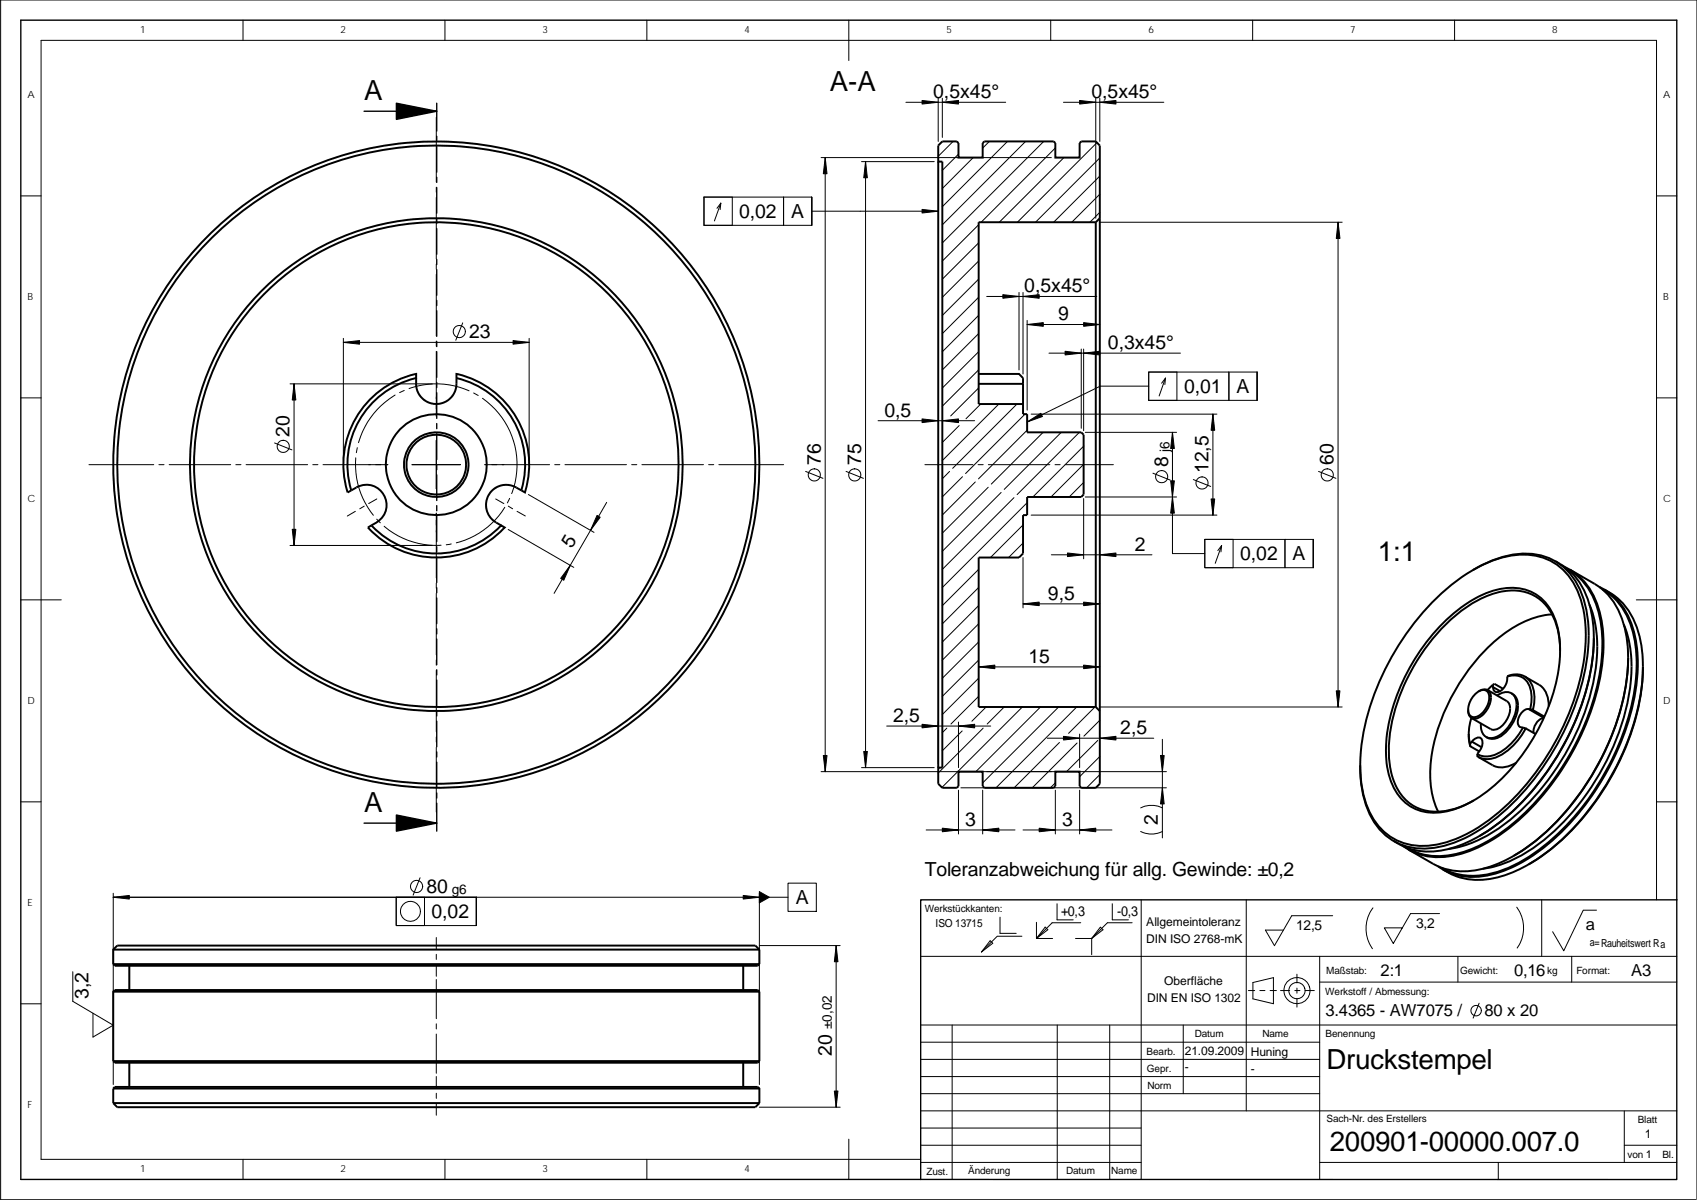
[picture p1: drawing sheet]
<svg xmlns="http://www.w3.org/2000/svg" width="420mm" height="297mm" viewBox="0 0 420 297" stroke-linecap="round" stroke-linejoin="round" font-family="sans-serif">
<g fill="none" stroke="#000" stroke-width=".25">
<path d="M60.2 5v5M110.2 5v5M160.2 5v5M210.2 5v10M260.1 5v5M310.1 5v5M360.1 5v5M108 29v16.1M203.3 39h57M204.3 39v152M224.3 25.3h24.7M232.3 24.3v10.7"/>
<path d="M233.3 24.3v9.7M236 35l-3.7 3.7M237.3 38.2l-4 4M241 39l-7.7 7.7M245 35l-1.7 1.7M249.4 35l-16.1 16.2M253.9 35l-20.6 20.6M258.4 35l-25.1 25.1M261.3 36.6l-18.4 18.4M263.4 39l-16 16M271.3 24.3v29.7M271.6 35.3l-19.7 19.7"/>
<path d="M272.3 39.1l-15.9 15.9M272.3 24.3v10.7M288.2 25.3h-24.9M5.2 48.5h5M108 46.3v1.3M108 48.9v15.2M174.3 48.8v7h7v-7M174.3 48.8h26.7v7h-26.7zM178.5 50.3l-1 1.3M178.5 50.3l-.2 1.6M178.5 50.3l-1.6 4.4M194 48.8v7"/>
<path d="M213.3 40h18M214.3 40v150M232.3 52.3h-31.3M242.3 55.6l-9 9M272.3 48.1l-6.9 6.9M272.3 43.6l-11.4 11.4M272.3 52.6l-2.5 2.4M272.3 55h60M331.3 55v120M410.1 48.5h5.1M108 65.4v1.3M108 67.9v15.3"/>
<path d="M114.6 79.9l-1.8 4.3M242.3 60.1l-9 9M242.3 64.6l-9 9M242.3 69.1l-9 9M242.3 73.6l-9 9M242.3 78.1l-9 9M244.3 73.4h27.3M252.3 72.4v19.2M253.3 72.4v20.2M254.3 79.3v22.2M5.2 98.5h5M71.8 95h35.2"/>
<path d="M72.8 95v40M85 83.8v30.2M85 84.8h46M97.8 97.8a20.2 20.2 0 0 0-9 11.8M100.1 96.6l-1.2 .6M101.3 96.2a20 20 0 0 1 14.8 .5M108 84.4v1.3M108 87v16M117.3 97.3l1.1 .6M119.5 98.6a20 20 0 0 1 7.2 23.6M131 83.8v30.2M242.3 96l-6.9 7"/>
<path d="M242.3 82.6l-9 9M242.3 87.1l-9 9M242.3 91.5l-9 9M254.3 80.3h18M267.7 86.4v19.6M268.3 86.4v20.2M284.4 95.6h-12l-18.1 8.9M284.4 99.1v-7h7v7M284.4 92.1h26.8v7h-26.8zM288.6 93.6l-1.6 4.4M288.6 93.6l-1 1.3M288.6 93.6l-.2 1.6"/>
<path d="M292.3 87.4h-32.6M304.3 92.1v7M410.1 98.5h5.1M22 115h16.1M39.3 115h1.3M41.9 115h15.2M58.4 115h1.3M60.9 115h15.3M68 109.6l4.3 1.8M77.4 115h1.3M80 115h16M88.1 113.3a19.9 19.9 0 0 0 4.3 14.3"/>
<path d="M88.5 110.8l-.3 1.3M102 115h12M108 109v12M120 115h16.1M137.3 115h1.3M139.9 115h15.2M156.4 115h1.3M158.9 115h15.3M175.4 115h1.3M178 115h16M199.5 116.7l4.3 1.7M209.5 116.7l4.3 1.7"/>
<path d="M217.4 104.1h23.9M229 115h11.9M235.1 116.7l-1.8 1.8M237.5 105.3l-4.2 4.2M238.3 118l-5 5M241.5 119.3l-8.2 8.2M242.2 115h1.2M242.8 100l-3.6 3.7M244.7 115h15.2M247.3 100l-14 14M251.8 100l-15.9 15.9M253.8 102.5l-14.7 14.7"/>
<path d="M254.3 106.5l-12 12M255.3 102.5h46M258.3 107l-12.9 12.8M261.2 115h1.3M262.8 107l-14.2 14.1M263.7 115h12M267.2 107l-15.4 15.4M268.3 110.4l-12.6 12.6M268.3 119.4l-3.6 3.6M268.3 114.9l-8.1 8.1M268.7 107h22.6M285.5 117.1l4.3 1.8"/>
<path d="M290.3 107v30h8M295.5 118.7l4.3 1.7M300.3 102.5v25M326.5 116.7l4.3 1.7M71.8 135h35.2M88 126.6l-2 1.1M90.2 125.3l-1.1 .6M93.3 128.5l.9 .9M93.3 123.5l-2 1.2M95.1 130.3a19.6 19.6 0 0 0 14.1 4.7M108 127v16.1M111.7 134.6l-1.2 .3"/>
<path d="M122.7 123.5l2 1.2M125 125.6a19.8 19.8 0 0 1-12 8.8M125.8 131.1l16.3 9.3M125.8 125.3l1.1 .6M126.2 123.4l-.6 1.1M128 126.6l2.1 1.1M130.8 122.4l16.3 9.4M150.2 124.4l-13 22.5M244.7 120.6l-11.4 11.4M247.9 121.9l-14.6 14.6M251 123.2l-17.7 17.7M253.3 134.4l-3.6 3.6"/>
<path d="M253.3 138v12.5M253.3 129.9l-8.1 8.1M254.2 124.5l-20.9 20.9M255.3 127.5h46M260.3 137.3h24.9M268.3 123.4v14.9M268.7 123h22.6M298.3 133.5h26.9v7h-26.9zM298.3 133.5v7h7v-7M302.5 135l-1.6 4.4M302.5 135l-1 1.3M302.5 135l-.2 1.6"/>
<path d="M318.1 133.5v7M5.2 148.5h10M108 144.3v1.3M108 146.9v15.2M242.3 140.9l-9 9M242.3 145.4l-9 9M242.3 149.9l-9 9M242.3 154.4l-9 9M242.3 158.9l-9 9M253.3 149.5h19M405.1 148.5h10.1M108 163.4v1.3"/>
<path d="M108 165.9v15.3M232.3 178.7v10.3M237.3 178.7v11.3M242.3 172.4l-6.9 6.8M242.3 163.4l-9 9M242.3 167.9l-9 9M242.3 165.1h30M244.1 175l-3.5 3.5M245.3 179.7h-25.8M248.6 175l-4.2 4.2M253.1 175l-19.9 19.9M257.6 175l-16 16"/>
<path d="M262.1 175l-18.8 18.8M266.6 175l-7.2 7.2M271.1 175l-6.5 6.5M272.3 178.3l-3.9 3.9M272.3 175h60M5.2 198.5h5M108 185v16M108 182.4v1.3M203.3 191h85.5M213.3 190h18M234.4 180.2l-1.1 1.2M237.3 195.6v10.8"/>
<path d="M237.9 195h50.9M238.2 180.9l-4.9 4.9M243.3 195.6v10.8M243.4 180.2l-11.1 11.1M259.3 182.3l-12.7 12.7M259.3 182.7h26.4M261.3 193.8l-1.2 1.2M261.3 195.6v10.8M262.3 183.8l-11.2 11.2M266.7 183.9l-11.1 11.1M267.3 181.7v8.3M267.3 195.6v10.8"/>
<path d="M271.8 183.3l-7.7 7.7M272.3 191.7l-3.3 3.3M272.3 187.3l-5 5M282.4 200a6 6 0 0 1 5.4 0M287.8 183v24.4M410.1 198.5h5.1M104 217.3l-1.7 4.3M195.1 218.6h7v7h-7zM251.3 205.4h-22M253.3 205.4h22M282.4 205.8a6 6 0 0 0 5.4 0M28 222.1h167.1"/>
<path d="M28 221.1v47.4M108 232.1v2.8M108 236.2v1.3M108 238.8v2.9M118 222.1v7h-19.9v-7v7h7v-7M188 221.1v47.4M188 234.1h20M207 234.1v40M228 236.7h187.2M245.2 232.8l.6 .7-2.8 2.1zM247.6 227v4h4M253 231.8h-6.1l-3.9 3.8"/>
<path d="M256.6 228.3v4M256.6 232.3h4M258.8 229.5l.6 .6-2.8 2.2zM261.7 223.7v4h4M267.6 228.4h-7.1l-3.9 3.9M270.3 232.3v4M272.4 229.5l.7 .6-2.8 2.2zM275.4 223.7v4h4M280.3 228.4h-6.1l-3.9 3.9h-4M282.5 222.7v69.3M308.6 222.7v52.3M326.7 236.7v55.3"/>
<path d="M330 226.7h-10.2l-4.3 7.4-2.2-3.9h4.5M339.9 224.7a8.6 8.6 0 0 0-.1 10.1M356.4 226.1h-7.2l-4.2 7.5-2.3-3.9h4.5M361 236.7v6.4M375.5 224.6a8.6 8.6 0 0 1 .1 10.1M381.7 222.7v14M389.1 236.7v6.4M395.3 225.3h-3.3l-4.8 10.1-2.8-4.8M410.1 222.7v-212.7h-399.9v277h217.8M5.2 248.5h5M18 240.5v7.4l10 5.9-5 2.9v-5.9M108 242.5v9.7"/>
<path d="M108 253.4v1.3M108 256v9.7M228 253.7h187.2M228 258h98.7M235.7 253.7v38.3M261.8 253.7v38.3M274.8 253.7v38.3M293 253.7v17M309.1 245.2h1.6M310.2 243.2l5.1-1.2v6.5l-5.1-1.3zM311.9 245.2h1.3M314.5 245.2h1.5"/>
<path d="M317 245.2h2.3M320.6 245.2h1.2M321.1 241.2v2.1M321.1 244.6v1.3M321.1 247.1v2.2M323.1 245.2h2.3M326.7 243.1h88.5M366.2 248.3l-1.5 3.7M108 266.5v2.8M108 270.6v1.3M108 273.2v2.9M188 274.1h20"/>
<path d="M228 275h187.2M228 279.2h54.5M228 262.2h98.7M228 266.5h98.7M228 270.7h98.7M402.2 275v12.7M60.2 287v5M110.2 287v5M160.2 287v5M210.2 282v10M228 287.7h54.5M228 283.5h54.5"/>
<path d="M326.7 287.7h88.5M371 287.7v4.3M402.2 283.5h13M420.1 296.9v-296.9h-419.9v297h419.7"/>
<circle cx="113.7" cy="82.1" r="1.5"/>
<circle cx="70.1" cy="110.5" r="1.5"/>
<circle cx="201.6" cy="117.6" r="1.5"/>
<circle cx="211.6" cy="117.6" r="1.5"/>
<circle cx="287.6" cy="118" r="1.51"/>
<circle cx="297.6" cy="119.6" r="1.51"/>
<circle cx="328.6" cy="117.6" r="1.5"/>
<circle cx="103.2" cy="219.4" r="1.51"/>
<circle cx="101.6" cy="225.6" r="2.47"/>
<circle cx="321.1" cy="245.2" r="3.2"/>
<circle cx="321.1" cy="245.2" r="2.01"/>
<circle cx="365.5" cy="250.2" r="1.29"/>
</g>
<g fill="none" stroke="#000" stroke-width=".34">
<path d="M90.1 27.5h18M108.1 25.5v6.9M108.1 33.7v1.3M108.1 36.3v6.3M108.1 43.9v1.2M108.1 46.4v6.4M108.1 54v1.3M108.1 56.6v6.3M108.1 64.2v1.3M108.1 66.7v6.4M108.1 74.4v1.2M108.1 76.9v6.3"/>
<path d="M108.1 84.5v1.3M108.1 87.1v6.3M108.1 94.7v1.2M108.1 97.2v6.4M108.1 104.8v1.3M108.1 107.4v6.3M108.1 115v1.3M108.1 117.5v6.4M108.1 125.2v1.2M108.1 127.7v6.3M108.1 135.3v1.3M108.1 137.9v6.3"/>
<path d="M108.1 145.5v1.2M108.1 148v6.4M108.1 155.6v1.3M108.1 158.2v6.3M108.1 165.8v1.3M108.1 168.3v6.4M108.1 176v1.2M108.1 178.5v6.3M108.1 198.8v6.9M108.1 186.1v1.3M108.1 188.7v6.3M108.1 196.3v1.2"/>
<path d="M90.1 203.8h18M415.2 222.7v-217.7h-410v287h222.8M415.2 222.7h-187.2v69.3M415.2 222.7v69.3h-187.2"/>
</g>
<g fill="none" stroke="#000" stroke-width=".49">
<path d="M232.3 40v150M271.3 55v120M271.3 55h-29v45h11M272.3 54l-1 1M272.3 54v-18l-1-1h-3.6l-.4 .4v3.6h-6v-3.6l-.4-.4h-17.2l-.4 .4v3.6h-6v-3.6l-.4-.4h-3.6l-1 1v4h1v150h-1v4l1 1h3.6l.4-.4v-3.6h6v3.6l.4 .4h17.2l.4-.4v-3.6h6v3.6l.4 .4h3.6l1-1v-18M272.3 54v122M91.4 99.1a22.9 22.9 0 0 1 11.6-6.5v1a22 22 0 0 0-16 27.8l-.9 .5a23 23 0 0 1 5.3-22.8zM113 93.6v-1a23 23 0 0 1 17 29.3l-.9-.5M113 93.6v2.2l-.4 1.1-.6 1.2-1 .9a4.9 4.9 0 0 1-4 .9l-1.8-.7-1.3-1.3a4.6 4.6 0 0 1-.9-2.9v-1.4M113 93.6a22 22 0 0 1 16.1 27.8M242.3 95h11M242.3 92.6h10l1 1v1.4"/>
<path d="M253.3 95v5M253.3 100v2.5h1v4.5h13.4l.6 .6v14.8l-.6 .6h-13.4v4.5h-1v9.5l-1 1h-10v37h29M88.2 120.7a5 5 0 0 1 6.8 1.8 5 5 0 0 1-1.8 6.8l-1.2 .7M88.2 120.7l-1.2 .7M92 130a22 22 0 0 0 32.1 0l.9 .6a23 23 0 0 1-33.9 0M92 130l-.9 .6M122.8 129.3l1.3 .7M129.1 121.4l-1.3-.7a4.9 4.9 0 0 0-3.8-.5l-1.8 .9a5 5 0 0 0-1.8 4.8l.1 .5a4.8 4.8 0 0 0 2.3 2.9M385.1 138.9a16.7 16.7 0 0 1 8.8 12.1l.6 3.9 .1 3M354.6 149.1a38.5 38.5 0 0 1 18.8-11.4 14.6 14.6 0 0 1 17.9 10.5 37.4 37.4 0 0 1-.3 20.9 64.3 64.3 0 0 1-22.6 34.1 27.4 27.4 0 0 1-17.5 6.1 14.4 14.4 0 0 1-12.7-10.6 39.5 39.5 0 0 1 1-23.7 66.5 66.5 0 0 1 15.4-25.9zM356.9 154.6a29.1 29.1 0 0 1 14.9-8.9 11.3 11.3 0 0 1 13.7 8.9 33.3 33.3 0 0 1-2.1 20.3 48 48 0 0 1-18 22.9 18.6 18.6 0 0 1-12.3 3.2 11.2 11.2 0 0 1-9.1-8.6 31.6 31.6 0 0 1 1.4-19.1 51.3 51.3 0 0 1 11.5-18.7zM364.7 141.1a24.2 24.2 0 0 1 15.9-3.8 15 15 0 0 1 11.6 11.6 40.4 40.4 0 0 1-1.3 22.8 64.1 64.1 0 0 1-23.9 33.3 26.6 26.6 0 0 1-16.1 5 14.3 14.3 0 0 1-12.2-9.5 28.7 28.7 0 0 1-1.9-11"/>
<path d="M384.3 152.1a25.5 25.5 0 0 0-15.7 8 49.1 49.1 0 0 0-14.4 28.7 21.9 21.9 0 0 0 1.9 12.1M387.5 140.4a16 16 0 0 1 8.6 11.2 43.2 43.2 0 0 1-2.1 24.3 64.1 64.1 0 0 1-22.8 30.9 26.3 26.3 0 0 1-17.1 5.3 14 14 0 0 1-6.5-2.5M388.2 141a17.3 17.3 0 0 1 8.1 12.9 47.6 47.6 0 0 1-3.8 24.9 62.5 62.5 0 0 1-22.4 28.4 24.1 24.1 0 0 1-17.3 4.4 14.3 14.3 0 0 1-4.3-1.7M388.7 141l6.1 3.5a17.5 17.5 0 0 1 7.8 12.7l.4 2.6 .1 3.1M393.5 149.7a30.3 30.3 0 0 1 1.3 17.4 61.4 61.4 0 0 1-23.7 37.9 28.6 28.6 0 0 1-12.5 5.1M394.6 157.9a60.3 60.3 0 0 1-13 35.1 52.3 52.3 0 0 1-15.3 13.9M394.6 157.9a61.3 61.3 0 0 1-13.6 35.8 47.7 47.7 0 0 1-19.4 15.5 17.4 17.4 0 0 1-16.5-1M396 145.3a16 16 0 0 1 8.6 11.2 43.2 43.2 0 0 1-2.1 24.2 64.1 64.1 0 0 1-22.8 31 27.2 27.2 0 0 1-15.8 5.4 14.1 14.1 0 0 1-7.8-2.7M396.7 145.9a17.2 17.2 0 0 1 8.1 12.9 47.5 47.5 0 0 1-3.8 24.9 62 62 0 0 1-23 28.7 24.3 24.3 0 0 1-15.3 4.3 13 13 0 0 1-5.8-1.9M397.2 145.9a16.7 16.7 0 0 1 8.8 12.1l.6 3.9 .2 3.1M402 154.6a31.6 31.6 0 0 1 1 19.1 61.6 61.6 0 0 1-23.4 36.2 28.9 28.9 0 0 1-12.5 5.2M271.3 175l1 1"/>
<path d="M364.3 177.7a11.8 11.8 0 0 0-.3 6.4M365.1 171.9a2.14 2.14 0 0 1 3.3-.6 4.9 4.9 0 0 1-2.9 6.1 1.61 1.61 0 0 1-1.6-.4 1.61 1.61 0 0 1-.4-1.6l.5-1.7zM366.1 171.1a1.78 1.78 0 0 1 2.1-.3 1.78 1.78 0 0 1 1 1.8 5.8 5.8 0 0 1-3.8 5.3 1.78 1.78 0 0 1-1.9-2.2M368.3 170.8l4.8 2.7a3 3 0 0 1 .4 3.9 5.3 5.3 0 0 1-3.4 3.2l-1-.1-4.8-2.8M369.6 169.5l.4-.2 2.1 1.2M369.6 170.1l1.8 1M369.6 169.5l-1.3 1.3M370.7 172.2a2.93 2.93 0 0 1 4.2 .1 6.8 6.8 0 0 1-.8 6.6 6.8 6.8 0 0 1-5.2 3.8 2.93 2.93 0 0 1-2.2-3.6M373.2 167.4a3.6 3.6 0 0 1-2.5 3.9 1.35 1.35 0 0 1-1.1-1.8M373.2 167.4a4.4 4.4 0 0 1 6.5 3.4 10.7 10.7 0 0 1-.2 5l-.6-.3M373.2 167.4a4.3 4.3 0 0 1 5.9 4.1l.1 2-.3 2M374.2 171.6a3.4 3.4 0 0 1 1.6 3.8 10 10 0 0 1-4.8 7.2 3 3 0 0 1-3-.2"/>
<path d="M377.5 167.5l3.6 2a6 6 0 0 1 2.3 5.4M378.4 175.5l3.9 2.2M378.9 175.5a3 3 0 0 0-3 4l.4 .5 .8 .1M379.5 175.8l2.9 1.6M382.2 177.7a3.4 3.4 0 0 0-2.5 3.7M386.3 161.1a16.2 16.2 0 0 0-5-12.7 12.4 12.4 0 0 0-12.5-1.1 38 38 0 0 0-16.9 14.6 44.6 44.6 0 0 0-8 24.2 15.8 15.8 0 0 0 5.1 12.7 12.7 12.7 0 0 0 12.5 1l3.4-1.7M403.1 162.9a60.4 60.4 0 0 1-13 35 52.5 52.5 0 0 1-15.3 13.9M403.1 162.9a61.1 61.1 0 0 1-12.3 34 49.4 49.4 0 0 1-20.7 17.2 17.6 17.6 0 0 1-15.3-.3l-6.1-3.5M406.8 165a59.6 59.6 0 0 1-12.9 35 51.9 51.9 0 0 1-15.4 14M406.8 165a59.9 59.9 0 0 1-11.2 32.4 50.2 50.2 0 0 1-21.9 18.8 17.5 17.5 0 0 1-16.5-1M363.6 181.7l.4 3M364 184.1v.6l2.3 1.3"/>
<path d="M364 184.1a2.78 2.78 0 0 1 2.5-1.5 2.41 2.41 0 0 1-.3 3.5l-.5 .5M364.4 183.6l2.4 1.4M366 187.4l3.6 2a5.9 5.9 0 0 0 5.8-.6M377.1 180.1a14.3 14.3 0 0 1-7.8 7 4.5 4.5 0 0 1-3.6-.5M377.1 180.1l.7 .2a15 15 0 0 1-8.3 7.4 4.7 4.7 0 0 1-3.7-.5l-.1-.6M377.8 180.3l2.4 1.4M28 238.7l.4 .4h159.2l.4-.4M28 235.1h160M28 238.7h160M32 239.1v6M184 239.1v6M188 235.1l-1-1h-158l-1 1v3.6"/>
<path d="M188 235.1v3.6M28 245.5h160M188 245.5l-.4-.4h-159.2l-.4 .4v17.2M188 245.5v17.2M28 262.7l.4 .4h159.2l.4-.4M28 273.1h160M28 269.5v3.6M28 269.5h160M28 262.7h160M28 273.1l1 1h158l1-1M28 269.5l.4-.5h159.2l.4 .5v3.6M32 263.1v5.9"/>
<path d="M184 263.1v5.9"/>
<circle cx="108" cy="115" r="12.5"/>
<circle cx="108" cy="115" r="7.4"/>
<circle cx="108" cy="115" r="60"/>
<circle cx="108" cy="115" r="80"/>
<circle cx="108" cy="115" r="79"/>
<circle cx="108" cy="115" r="8"/>
<circle cx="108" cy="115" r="61"/>
</g>
<g fill="#000" stroke="#000" stroke-width=".25">
<path d="M204.3 39l.5 4h-1z" fill-rule="evenodd"/>
<path d="M228.3 24.9l4 .4-4 .5z" fill-rule="evenodd"/>
<path d="M233.3 25.3l4-.4v.9z" fill-rule="evenodd"/>
<path d="M267.3 24.9l4 .4-4 .5z" fill-rule="evenodd"/>
<path d="M272.3 25.3l4-.4v.9z" fill-rule="evenodd"/>
<path d="M214.3 40l.4 4h-.8z" fill-rule="evenodd"/>
<path d="M228.3 51.8l4 .5-4 .4z" fill-rule="evenodd"/>
<path d="M331.3 55l.5 4h-1z" fill-rule="evenodd"/>
<path d="M248.3 72.9l4 .5-4 .4z" fill-rule="evenodd"/>
<path d="M253.3 73.4l4-.5v.9z" fill-rule="evenodd"/>
<path d="M72.8 95l.4 4h-.8z" fill-rule="evenodd"/>
<path d="M85 84.8l4-.5v.9z" fill-rule="evenodd"/>
<path d="M127 84.3l4 .5-4 .4z" fill-rule="evenodd"/>
<path d="M254.3 80.3l4-.4v.9z" fill-rule="evenodd"/>
<path d="M263.7 87l4 .4-4 .5z" fill-rule="evenodd"/>
<path d="M268.3 87.4l4-.4v.9z" fill-rule="evenodd"/>
<path d="M268.3 79.9l4 .4-4 .5z" fill-rule="evenodd"/>
<path d="M228.3 103.7l4 .4-4 .5z" fill-rule="evenodd"/>
<path d="M233.3 104.1l4-.4v.9z" fill-rule="evenodd"/>
<path d="M254.3 104.5l3.4-2.2 .4 .8z" fill-rule="evenodd"/>
<path d="M290.3 107l.5 4h-1z" fill-rule="evenodd"/>
<path d="M300.3 102.5l.4 4h-.8z" fill-rule="evenodd"/>
<path d="M72.4 131h.8l-.4 4z" fill-rule="evenodd"/>
<path d="M141.2 139.9l-1.6 3.7-.8-.4z" fill-rule="evenodd"/>
<path d="M147.8 127.6l.8 .4-2.4 3.3z" fill-rule="evenodd"/>
<path d="M264.3 136.9l4 .4-4 .5z" fill-rule="evenodd"/>
<path d="M272.3 137.3l4-.4v.9z" fill-rule="evenodd"/>
<path d="M290.3 123l.5 4h-1z" fill-rule="evenodd"/>
<path d="M289.8 119h1l-.5 4z" fill-rule="evenodd"/>
<path d="M299.9 123.5h.8l-.4 4z" fill-rule="evenodd"/>
<path d="M253.3 149.5l4-.5v.9z" fill-rule="evenodd"/>
<path d="M268.3 149l4 .5-4 .4z" fill-rule="evenodd"/>
<path d="M228.3 179.3l4 .4-4 .5z" fill-rule="evenodd"/>
<path d="M237.3 179.7l4-.4v.9z" fill-rule="evenodd"/>
<path d="M242.3 165.1l4-.5v.9z" fill-rule="evenodd"/>
<path d="M268.3 164.6l4 .5-4 .4z" fill-rule="evenodd"/>
<path d="M330.8 171h1l-.5 4z" fill-rule="evenodd"/>
<path d="M203.8 187h1l-.5 4z" fill-rule="evenodd"/>
<path d="M213.9 186h.8l-.4 4z" fill-rule="evenodd"/>
<path d="M263.3 182.3l4 .4-4 .5z" fill-rule="evenodd"/>
<path d="M272.3 182.7l4-.4v.9z" fill-rule="evenodd"/>
<path d="M287.3 187h.9l-.4 4z" fill-rule="evenodd"/>
<path d="M287.8 195l.4 4h-.9z" fill-rule="evenodd"/>
<path d="M233.3 205l4 .4-4 .5z" fill-rule="evenodd"/>
<path d="M243.3 205.4l4-.4v.9z" fill-rule="evenodd"/>
<path d="M257.3 205l4 .4-4 .5z" fill-rule="evenodd"/>
<path d="M267.3 205.4l4-.4v.9z" fill-rule="evenodd"/>
<path d="M28 222.1l4-.4v.8z" fill-rule="evenodd"/>
<path d="M188 220.7l2.5 1.4-2.5 1.4z" fill-rule="evenodd"/>
<path d="M184 221.7l4 .4-4 .4z" fill-rule="evenodd"/>
<path d="M207 234.1l.5 4h-.9z" fill-rule="evenodd"/>
<path d="M206.6 270.1h.9l-.5 4z" fill-rule="evenodd"/>
</g>
<path d="M98.1 25.5l10 2-10 2zM98.1 201.7l10 2.1-10 1.9z" fill="#000" stroke="#000" stroke-width=".34"/>
<g font-size="6.9">
<text x="205.4" y="22.4">A-A</text>
<text x="90.1" y="24.9">A</text>
<text x="341.1" y="138.9">1:1</text>
<text x="90.1" y="201.1">A</text>
<text x="328.4" y="264.6">Druckstempel</text>
<text x="329.2" y="285">200901-00000.007.0</text>
</g>
<g font-size="4.8">
<text x="231" y="24.3">0,5x45°</text>
<text x="270.2" y="24.3">0,5x45°</text>
<text x="183" y="53.9">0,02</text>
<text x="195.9" y="53.9">A</text>
<text x="253.6" y="72.3">0,5x45°</text>
<text x="116.1" y="83.7">23</text>
<text x="262" y="79.3">9</text>
<text x="274.3" y="86.4">0,3x45°</text>
<text x="293.1" y="97.2">0,01</text>
<text x="306.1" y="97.2">A</text>
<text x="219" y="103.1">0,5</text>
<text x="71.7" y="108.1" transform="rotate(-90 71.7 108.1)">20</text>
<text x="203.2" y="115.1" transform="rotate(-90 203.2 115.1)">76</text>
<text x="213.2" y="115.1" transform="rotate(-90 213.2 115.1)">75</text>
<text x="289.2" y="115.6" transform="rotate(-90 289.2 115.6)">8</text>
<text x="299.2" y="117.1" transform="rotate(-90 299.2 117.1)">12,5</text>
<text x="330.2" y="115.1" transform="rotate(-90 330.2 115.1)">60</text>
<text x="141.6" y="136" transform="rotate(-60 141.6 136)">5</text>
<text x="281" y="136.3">2</text>
<text x="307.1" y="138.7">0,02</text>
<text x="320" y="138.7">A</text>
<text x="259.4" y="148.4">9,5</text>
<text x="254.6" y="164">15</text>
<text x="221.1" y="178.7">2,5</text>
<text x="277.4" y="181.7">2,5</text>
<text x="239" y="204.4">3</text>
<text x="263" y="204.4">3</text>
<text x="286.7" y="204.2" transform="rotate(-90 286.7 204.2)">2</text>
<text x="105.6" y="221.1">80</text>
<text x="228.9" y="217">Toleranzabweichung für allg. Gewinde: ±0,2</text>
<text x="106.8" y="227.2">0,02</text>
<text x="197" y="223.8">A</text>
<text x="21.9" y="247.2" transform="rotate(-90 21.9 247.2)">3,2</text>
<text x="205.9" y="261.4" transform="rotate(-90 205.9 261.4)">20</text>
</g>
<g font-size="4.1">
<text x="392.6" y="230.1">a</text>
<text x="341.8" y="241.7">2:1</text>
<text x="374.9" y="241.7">0,16</text>
<text x="403.8" y="241.7">A3</text>
<text x="328.2" y="251.6">3.4365 - AW7075 /</text>
<text x="367.5" y="251.6">80 x 20</text>
</g>
<g font-size="3.4">
<text x="262.7" y="226.7">+0,3</text>
<text x="276.6" y="226.7">-0,3</text>
<text x="320.9" y="230.3">12,5</text>
<text x="350.6" y="229.7">3,2</text>
</g>
<g font-size="3.3">
<text x="289.5" y="112" transform="rotate(-90 289.5 112)">j6</text>
<text x="111.8" y="221.4">g6</text>
<text x="206" y="254.7" transform="rotate(-90 206 254.7)">±0,02</text>
</g>
<g font-size="3">
<text x="283.8" y="229.1">Allgemeintoleranz</text>
<text x="283.8" y="233.3">DIN ISO 2768-mK</text>
<text x="288.3" y="243.8">Oberfläche</text>
<text x="284" y="248">DIN EN ISO 1302</text>
<text x="293.4" y="261.1">21.09.2009</text>
<text x="309.7" y="261.3">Huning</text>
<text x="293.4" y="265.2">-</text>
<text x="309.7" y="265.6">-</text>
<text x="407.2" y="281.8">1</text>
</g>
<g font-size="2.7">
<text x="231.6" y="229.5">ISO 13715</text>
<text x="393.6" y="234.3">a=Rauheitswert Ra</text>
</g>
<g font-size="2.5">
<text x="34.7" y="8.2">1</text>
<text x="84.3" y="8.2">2</text>
<text x="134.3" y="8.2">3</text>
<text x="184.3" y="8.2">4</text>
<text x="234.3" y="8.2">5</text>
<text x="284.3" y="8.2">6</text>
<text x="334.3" y="8.2">7</text>
<text x="384.3" y="8.2">8</text>
<text x="6.8" y="24.2">A</text>
<text x="411.8" y="24.2">A</text>
<text x="6.8" y="74.2">B</text>
<text x="411.8" y="74.2">B</text>
<text x="6.8" y="124.2">C</text>
<text x="411.8" y="124.2">C</text>
<text x="6.8" y="174.2">D</text>
<text x="411.8" y="174.2">D</text>
<text x="6.8" y="224.2">E</text>
<text x="228.9" y="225.7">Werkstückkanten:</text>
<text x="328.4" y="241.1">Maßstab:</text>
<text x="361.5" y="241.2">Gewicht:</text>
<text x="383.1" y="241.2">kg</text>
<text x="390.3" y="241.1">Format:</text>
<text x="328.1" y="246.4">Werkstoff / Abmessung:</text>
<text x="295.8" y="256.8">Datum</text>
<text x="312.6" y="256.7">Name</text>
<text x="328.2" y="256.8">Benennung</text>
<text x="283.9" y="261.1">Bearb.</text>
<text x="284" y="265.2">Gepr.</text>
<text x="284.1" y="269.5">Norm</text>
<text x="6.8" y="274.2">F</text>
<text x="328.4" y="277.8">Sach-Nr. des Erstellers</text>
<text x="405.5" y="278">Blatt</text>
<text x="402.9" y="286.6">von 1</text>
<text x="411.6" y="286.6">Bl.</text>
<text x="34.7" y="290.2">1</text>
<text x="84.3" y="290.2">2</text>
<text x="134.3" y="290.2">3</text>
<text x="184.3" y="290.2">4</text>
<text x="229.4" y="290.8">Zust.</text>
<text x="239.7" y="290.6">Änderung</text>
<text x="264" y="290.6">Datum</text>
<text x="275.1" y="290.7">Name</text>
</g>
</svg>
